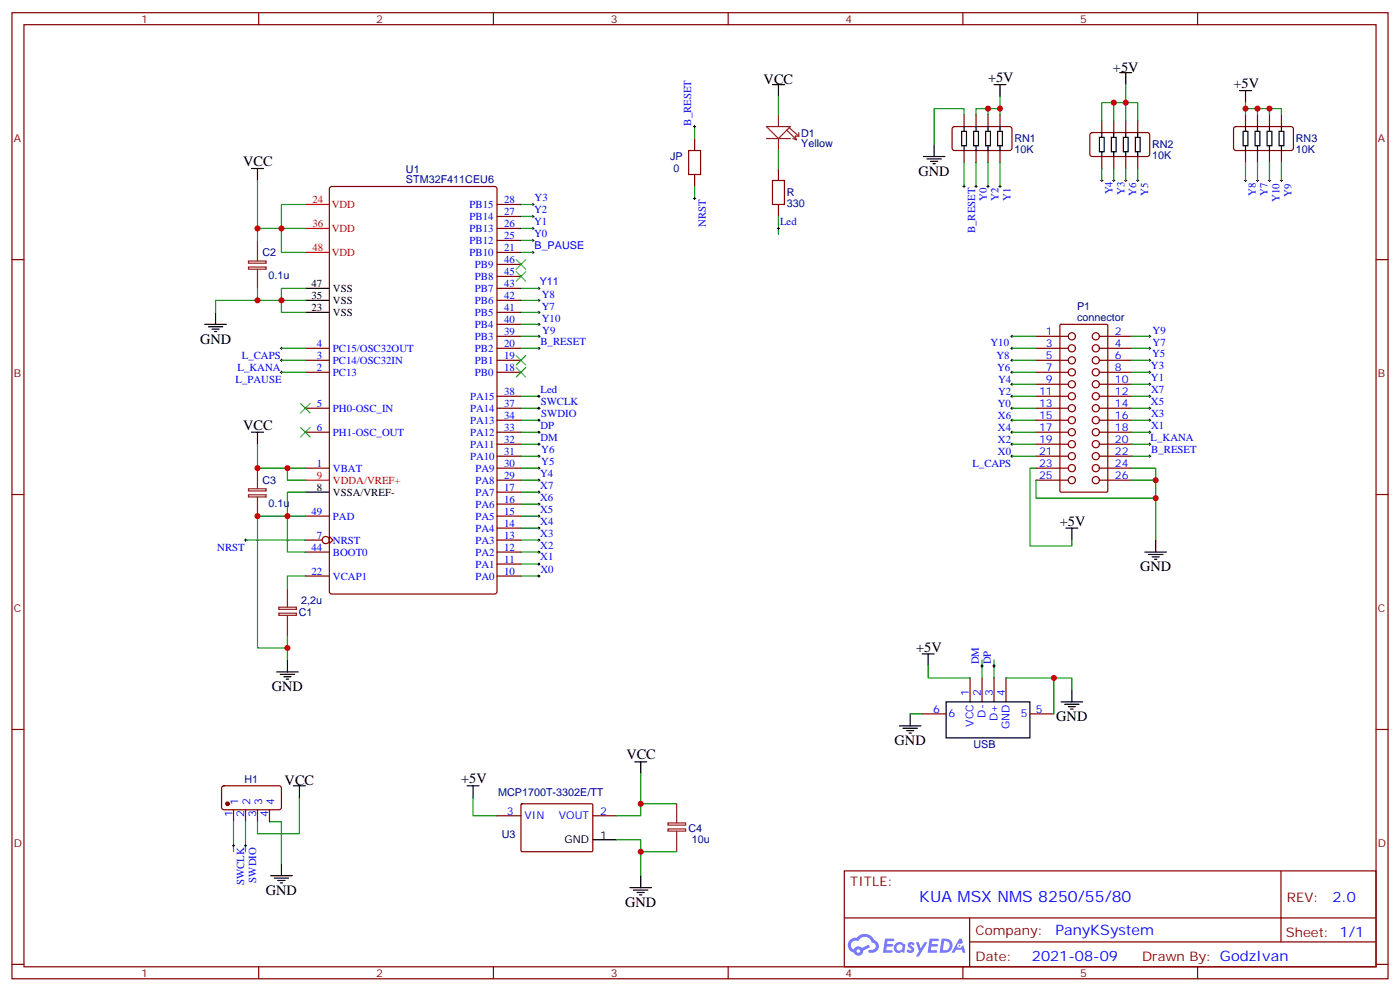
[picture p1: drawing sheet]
<svg xmlns="http://www.w3.org/2000/svg" width="412mm" height="292mm" viewBox="0 0 412 292" stroke-linecap="round" stroke-linejoin="round" font-family="sans-serif">
<g fill="none" stroke="#870000" stroke-width=".35">
<path d="M3.5 3.7h405.4v284.4h-405.4zM7.1 7.3h398.2v277.3h-398.2zM76.2 3.7v3.6M145.3 3.7v3.6M214.5 3.7v3.6M283.6 3.7v3.6M352.8 3.7v3.6M3.5 76.4h3.6M405.3 76.4h3.6M3.5 145.6h3.6M405.3 145.6h3.6M3.5 214.7h3.6"/>
<path d="M405.3 214.7h3.6M248.7 256.3h156.6v28.3h-156.6zM377.3 256.4v20.8M248.7 270.2h156.5M285.6 277.2h119.6M285.6 270.2v14.1M3.5 283.8h3.6M76.2 284.6v3.5M145.3 284.6v3.5M214.5 284.6v3.5M283.6 284.6v3.5M352.8 284.6v3.5"/>
<path d="M405.3 283.8h3.6"/>
</g>
<g fill="#5487ff">
<path d="M267.7 277.5a1.22 1.22 0 0 1 1.7 .3l-.4 .5a.47 .47 0 0 0-.3-.4 .47 .47 0 0 0-.5 .2l.1 .3a1.14 1.14 0 0 1 .8 1.7 1.14 1.14 0 0 1-1.9 0l-.2-.2 .5-.5 .7 .4a.29 .29 0 0 0 .3-.3 .29 .29 0 0 0-.2-.3 1.04 1.04 0 0 1-.6-1.7z"/>
<path d="M260.7 276.3h2.4l.3 .1-.2 .5-1.8 .1-.1 .9h1.5l.3 .3-.3 .4h-1.6l-.2 1.1h1.7l.2 .3-.2 .4h-2.6z"/>
<path d="M273.8 276.3h2.4l.3 .1-.1 .5-1.8 .1-.2 .9h1.6l.3 .3-.4 .4h-1.6l-.1 1.1h1.7l.2 .3-.2 .4h-2.6z"/>
<path d="M282.6 276.3h.7l.3 1.2-.6 .3a.69 .69 0 0 0-1 .3 .69 .69 0 0 0 .4 1 .69 .69 0 0 0 .9-.6l.5-.3 .6 2.2h-.8l-.2-.9h-1.8l-.5 .9h-.8z"/>
<path d="M269.8 277.3h.8l.6 1.9 1.1-1.9h.9l-2.6 4.2h-.8l.9-1.5z"/>
<path d="M277.4 276.3l-.6 4.1h1.3a2.11 2.11 0 0 0 2.5-2.1 2.11 2.11 0 0 0-2.5-2zM278.1 277a1.39 1.39 0 0 1 1.7 1.4 1.39 1.39 0 0 1-1.8 1.3h-.3z"/>
<path d="M263.7 277.9a1.54 1.54 0 0 0-.1 2.1 1.54 1.54 0 0 0 2.2 .2l.6 .2 .3-2.3-.2-.2-.4-.1a1.49 1.49 0 0 0-2.4 .1zM264 278.9a.94 .94 0 0 1 1.8 0 .94 .94 0 0 1-1.8 0z"/>
<path d="M250.4 276.6a2.18 2.18 0 0 0 1.1 3.8 1.44 1.44 0 0 0 1.6 .9 1.44 1.44 0 0 0 1.2-1.5l2-1-.5-.7-1.9 .9a1.47 1.47 0 0 0-2.4 .5 1.39 1.39 0 0 1-.7-2 1.39 1.39 0 0 1 2-.5 2.12 2.12 0 0 1 2.2-1.3 2.12 2.12 0 0 1 1.9 1.7 1.14 1.14 0 0 1 1.1 1.4 1.14 1.14 0 0 1-1.7 .8 .43 .43 0 0 0-.5 .3 .43 .43 0 0 0 .4 .5 1.98 1.98 0 0 0 2.5-1.2 1.98 1.98 0 0 0-1.2-2.5 3.1 3.1 0 0 0-5.3-.7l-.9 .1zM252.3 279.9a.55 .55 0 0 1 1.1 0 .55 .55 0 0 1-1.1 0z"/>
<circle cx="282.6" cy="278.4" r=".26"/>
</g>
<path d="M137.6 231.3h3.5M139.3 231.3v3.5M187 224.2h3.5M188.7 224.2v3.6M188.7 257.7v3.6M185.6 261.3h6.3M186.6 262h4.3M187.7 262.7h2.1M188.4 263.4h.7" fill="none" stroke="#000" stroke-width=".35"/>
<path d="M139.3 234.8v5.3h7.1" fill="none" stroke="#008700" stroke-width=".35"/>
<path d="M312.3 95.6l.3-.1h13.4l.3 .1v48.9l-.3 .4h-13.4l-.4-.4z" fill="none" stroke="#870000" stroke-width=".35"/>
<g fill="#fff" stroke="#870000" stroke-width=".35">
<circle cx="315.7" cy="102.5" r="1.06"/>
<circle cx="322.8" cy="106" r="1.06"/>
<circle cx="315.7" cy="106" r="1.06"/>
<circle cx="322.8" cy="102.5" r="1.06"/>
<circle cx="315.7" cy="99" r="1.06"/>
<circle cx="322.8" cy="99" r="1.06"/>
<circle cx="315.7" cy="109.6" r="1.06"/>
<circle cx="322.8" cy="113.1" r="1.06"/>
<circle cx="315.7" cy="113.1" r="1.06"/>
<circle cx="322.8" cy="109.6" r="1.06"/>
<circle cx="315.7" cy="116.6" r="1.06"/>
<circle cx="322.8" cy="120.2" r="1.06"/>
<circle cx="315.7" cy="120.2" r="1.06"/>
<circle cx="322.8" cy="116.6" r="1.06"/>
<circle cx="322.8" cy="123.7" r="1.06"/>
<circle cx="315.7" cy="123.7" r="1.06"/>
<circle cx="322.8" cy="127.2" r="1.06"/>
<circle cx="315.7" cy="127.2" r="1.06"/>
<circle cx="322.8" cy="130.7" r="1.06"/>
<circle cx="315.7" cy="130.7" r="1.06"/>
<circle cx="322.8" cy="134.3" r="1.06"/>
<circle cx="315.7" cy="134.3" r="1.06"/>
<circle cx="322.8" cy="137.8" r="1.06"/>
<circle cx="315.7" cy="137.8" r="1.06"/>
<circle cx="322.8" cy="141.3" r="1.06"/>
<circle cx="315.7" cy="141.3" r="1.06"/>
</g>
<g fill="none" stroke="#870000" stroke-width=".35">
<path d="M280.7 37.5l.5-.2h16.5l.4 .7-.1 5.9-.6 .4-16.5-.1-.4-.6v-5.6zM284 33.7v3.6M287.5 33.7v3.6M291 33.7v3.6M294.6 33.7v3.6M321.3 39.2l.4-.2 16.5 .1 .5 .6-.1 5.9-.6 .5-16.5-.1-.5-.6v-5.7zM324.6 35.5v3.5M328.1 35.5v3.5M331.6 35.5v3.5M335.1 35.5v3.5M363.6 37.5l.5-.2h16.5l.4 .7-.1 5.9-.6 .4-16.5-.1-.4-.6v-5.6zM366.9 33.7v3.6"/>
<path d="M370.4 33.7v3.6M373.9 33.7v3.6M377.5 33.7v3.6M97.2 55.1l.5-.2h48l.6 .4 .1 118.8-.5 .7h-48.2l-.6-.4-.1-118.8zM204.6 40.8v3.5M204.6 51.4v3.5M229.3 49.6v3.5M284 44.3v3.5M287.5 44.3v3.5M291 44.3v3.5M294.6 44.3v3.5M324.6 46.1v3.5"/>
<path d="M328.1 46.1v3.5M331.6 46.1v3.5M335.1 46.1v3.5M366.9 44.3v3.5M370.4 44.3v3.5M373.9 44.3v3.5M377.5 44.3v3.5M146.4 77.8h7.1M146.4 74.3h7.1M146.4 70.8h7.1M146.4 67.2h7.1M146.4 63.7h7.1"/>
<path d="M146.4 60.2h7.1M229.3 60.2v3.5M146.4 99h7.1M146.4 95.5h7.1M146.4 91.9h7.1M146.4 88.4h7.1M146.4 84.9h7.1M146.4 81.4h7.1M305.2 99h9.5M323.8 99h9.6M90 102.5h7M90 106h7"/>
<path d="M90 109.6h7M146.4 102.5h7.1M146.4 106h7.1M146.4 109.6h7.1M146.4 116.6h7.1M305.2 102.5h9.5M305.2 106h9.5M305.2 109.6h9.5M305.2 113.1h9.5M305.2 116.6h9.5M323.8 102.5h9.6M323.8 106h9.6"/>
<path d="M323.8 109.6h9.6M323.8 113.1h9.6M323.8 116.6h9.6M90 120.2h7M90 127.2h7M90 137.8h7M146.4 120.2h7.1M146.4 123.7h7.1M146.4 127.2h7.1M146.4 130.7h7.1M146.4 134.3h7.1M146.4 137.8h7.1"/>
<path d="M305.2 120.2h9.5M305.2 123.7h9.5M305.2 127.2h9.5M305.2 130.7h9.5M305.2 134.3h9.5M305.2 137.8h9.5M323.8 120.2h9.6M323.8 123.7h9.6M323.8 127.2h9.6M323.8 130.7h9.6M323.8 134.3h9.6M323.8 137.8h9.6"/>
<path d="M90 159h4.9M90 151.9h7M97 157.9l1.1 1.1-1.1 1M146.4 141.3h7.1M146.4 159h7.1M146.4 155.4h7.1M146.4 151.9h7.1M146.4 148.4h7.1M146.4 144.9h7.1M305.2 141.3h9.5M323.8 141.3h9.6M90 169.5h7"/>
<path d="M90 162.5h7M146.4 169.5h7.1M146.4 166h7.1M146.4 162.5h7.1M285.8 199.5v7.1M289.3 199.5v7.1M292.8 199.5v7.1M296.3 199.5v7.1M271.6 210.1h7.1M303.4 210.1h7M65.5 231.5l.5-.2h16.5l.4 .7-.1 5.9-.6 .4h-16.5l-.4-.7v-5.6zM68.8 238.3v3.6"/>
<path d="M72.3 238.3v3.6M75.8 238.3v3.6M79.4 238.3v3.6M153.5 236.7l.3-.1h20.7l.1 .3v13.6l-.3 .2-20.7-.1-.1-.3zM146.4 240.1h7.1M174.6 240.1h7.1"/>
<circle cx="96" cy="159" r="1.06"/>
</g>
<g fill="none" stroke="#000" stroke-width=".35">
<path d="M227.5 24.9h3.6M229.3 24.9v3.5M283.3 38.7h1.4v4.2h-1.4zM284 37.3v1.4M286.8 38.7h1.4v4.2h-1.4zM287.5 37.3v1.4M290.3 38.7h1.4v4.2h-1.4zM291 37.3v1.4M292.8 24.9h3.5M293.9 38.7h1.4v4.2h-1.4zM294.6 24.9v3.5M294.6 37.3v1.4"/>
<path d="M324.6 39v1.4M328.1 39v1.4M329.8 21.4h3.6M331.6 21.4v3.5M331.6 39v1.4M335.1 39v1.4M365.1 26.7h3.6M366.2 38.7h1.4v4.2h-1.4zM366.9 26.7v3.5M366.9 37.3v1.4M369.7 38.7h1.4v4.2h-1.4zM370.4 37.3v1.4"/>
<path d="M373.2 38.7h1.4v4.2h-1.4zM373.9 37.3v1.4M376.8 38.7h1.4v4.2h-1.4zM377.5 37.3v1.4M74.1 49.6h3.5M75.8 49.6v3.5M272 46.1h6.3M273 46.8h4.3M274.1 47.5h2.1M274.8 48.2h.7M275.2 42.5v3.6M284 42.9v1.4"/>
<path d="M287.5 42.9v1.4M291 42.9v1.4M294.6 42.9v1.4M323.8 40.4h1.5v4.3h-1.5zM324.6 44.7v1.4M327.4 40.4h1.4v4.3h-1.4zM328.1 44.7v1.4M330.9 40.4h1.4v4.3h-1.4zM331.6 44.7v1.4M334.4 40.4h1.4v4.3h-1.4zM335.1 44.7v1.4M366.9 42.9v1.4"/>
<path d="M370.4 42.9v1.4M373.9 42.9v1.4M377.5 42.9v1.4M60.3 95.5h6.4M61.4 96.2h4.2M62.4 96.9h2.2M63.1 97.6h.8M63.5 91.9v3.6M90 84.9h7M90 88.4h7M90 91.9h7M74.1 127.2h3.5"/>
<path d="M75.8 127.2v3.5M90 144.9h7M314 155.4h3.5M315.7 155.4v3.6M340.4 159v3.5M337.3 162.5h6.3M338.3 163.2h4.2M339.4 163.9h2.1M340.1 164.6h.7M81.5 197.8h6.3M82.5 198.5h4.3M83.6 199.2h2.1"/>
<path d="M84.3 199.9h.7M84.7 194.2v3.6M271.6 192.5h3.6M273.4 192.5v3.5M264.9 213.6h6.4M266 214.3h4.2M267.1 215.1h2.1M267.8 215.8h.7M268.1 210.1v3.5M278.7 206.6h24.7v10.6h-24.7zM312.6 206.6h6.3M313.6 207.3h4.3"/>
<path d="M314.7 208h2.1M315.4 208.7h.7M315.7 203.1v3.5M86.4 231.3h3.6M88.2 231.3v3.5M79.7 257.7h6.4M80.8 258.4h4.2M81.8 259.2h2.2M82.5 259.9h.8M82.9 254.2v3.5M174.6 247.2h7.1"/>
</g>
<g fill="none" stroke="#008700" stroke-width=".35">
<path d="M204.6 37.3v3.5M229.3 28.4v5.3M284 33.7v-1.7h-8.8v10.5M291 32h-3.5v1.7M294.6 32h-3.6v1.7M294.6 28.4v5.3M324.6 35.5v-5.3h10.5v5.3M328.1 30.2v5.3M331.6 24.9v10.6M366.9 33.7v-1.7h10.6v1.7M366.9 30.2v1.8M370.4 32v1.7"/>
<path d="M373.9 32v1.7M75.8 53.1v14.1h14.2M204.6 54.9v3.5M229.3 44.3v5.3M284 47.8v7.1M287.5 47.8v7.1M291 47.8v7.1M294.6 47.8v7.1M324.6 49.6v3.5M328.1 49.6v3.5M331.6 49.6v3.5M335.1 49.6v3.5"/>
<path d="M366.9 47.8v5.3M370.4 47.8v5.3M373.9 47.8v5.3M377.5 47.8v5.3M75.8 67.2v3.6M90 60.2h-7.1v14.1h7.1M153.5 67.2h3.5M153.5 63.7h3.5M153.5 70.8h3.5M153.5 60.2h3.5M153.5 74.3h3.5M229.3 63.7v5.3"/>
<path d="M75.8 84.9v3.5M90 84.9h-7.1v7h7.1M90 88.4h-26.5v3.5M153.5 88.4h5.2M153.5 84.9h5.2M153.5 91.9h5.2M153.5 99h5.2M153.5 95.5h5.2M298.1 99h7.1M333.4 99h5.3M82.9 102.5h7.1M82.9 106h7.1"/>
<path d="M82.9 109.6h7.1M153.5 116.6h5.2M153.5 102.5h5.2M298.1 116.6h7.1M298.1 102.5h7.1M298.1 106h7.1M298.1 109.6h7.1M298.1 113.1h7.1M333.4 116.6h5.3M333.4 102.5h5.3M333.4 106h5.3M333.4 109.6h5.3"/>
<path d="M333.4 113.1h5.3M75.8 130.7v7.1h8.9M90 137.8h-5.3v3.5h5.3M153.5 123.7h5.2M153.5 120.2h5.2M153.5 127.2h5.2M153.5 130.7h5.2M153.5 134.3h5.2M153.5 137.8h5.2M298.1 123.7h7.1M298.1 120.2h7.1M298.1 127.2h7.1"/>
<path d="M298.1 130.7h7.1M298.1 134.3h7.1M305.2 137.8h-1.8v22.9h12.3v-1.7M333.4 137.8h7v3.5M333.4 123.7h5.3M333.4 120.2h5.3M333.4 127.2h5.3M333.4 130.7h5.3M333.4 134.3h5.3M72.3 159h17.7M90 151.9h-14.2v38.8h8.9M90 144.9h-5.3v17.6h5.3"/>
<path d="M153.5 159h5.2M153.5 155.4h5.2M153.5 151.9h5.2M153.5 148.4h5.2M153.5 144.9h5.2M153.5 141.3h5.2M305.2 141.3v5.3h35.2v12.4M333.4 141.3h7v5.3M90 169.5h-5.3v3.6M153.5 169.5h5.2M153.5 166h5.2M153.5 162.5h5.2"/>
<path d="M84.7 187.2v7M273.4 196v3.5h12.4M289.3 194.2v5.3M292.8 194.2v5.3M296.3 199.5h19.4v3.6M310.4 199.5v10.6M268.1 210.1h3.5M88.2 234.8v10.6h-12.4v-3.5M188.7 227.8v12.3h-7M188.7 236.6h10.6M68.8 241.9v8.8M72.3 241.9v8.8"/>
<path d="M79.4 241.9h3.5v12.3M181.7 247.2h7v10.5M188.7 250.7h10.6"/>
</g>
<g fill="none" stroke="#8c2424" stroke-width=".35">
<path d="M225.8 37.3h7l-3.5 3.5zM229.3 33.7v3.6M231.8 38.3l2.8 2.8M232.5 37.6l2.8 2.5M235.3 39v1.1M225.8 40.8h7M229.3 40.8v3.5M233.5 40.8l1.1 .3M235.3 40.1h-1.1l.4 1M73.2 76.8h5.2v.7h-5.2zM73.2 78.6h5.2v.6h-5.2zM75.8 70.8v6"/>
<path d="M75.8 79.2v5.7M75.8 137.8v6M73.2 143.9h5.2v.6h-5.2zM73.2 145.6h5.2v.7h-5.2zM75.8 146.3v5.6M82.1 178.7h5.2v.7h-5.2zM84.7 173.1v5.6M82.1 180.5h5.2v.6h-5.2zM84.7 181.2v6M199.3 236.6v5.6M196.8 244h5.2v.6h-5.2zM196.8 242.2h5.2v.7h-5.2z"/>
<path d="M199.3 244.7v6"/>
</g>
<path d="M90 60.2h7M90 67.2h7M90 74.3h7M90 141.3h7" fill="none" stroke="#f00" stroke-width=".35"/>
<path d="M202.8 44.3h3.6v7.1h-3.6zM227.5 53.1h3.6v7.1h-3.6z" fill="none" stroke="#a10000" stroke-width=".35"/>
<circle cx="67" cy="236.6" r=".53" fill="#870000" stroke="#870000" stroke-width=".35"/>
<g fill="none" stroke="#000" stroke-width=".29">
<path d="M204.3 37.3h.7M204.6 36.9v.7M157 59.8v.7M204.3 58.4h.7M204.6 58.1v.7M283.6 54.9h.7M284 54.5v.7M287.2 54.9h.7M287.5 54.5v.7M290.7 54.9h.7M291 54.5v.7M294.2 54.9h.7"/>
<path d="M294.6 54.5v.7M324.2 53.1h.7M324.6 52.8v.7M327.7 53.1h.7M328.1 52.8v.7M331.3 53.1h.7M331.6 52.8v.7M334.8 53.1h.7M335.1 52.8v.7M366.5 53.1h.7M366.9 52.8v.7M370.1 53.1h.7"/>
<path d="M370.4 52.8v.7M373.6 53.1h.7M373.9 52.8v.7M377.1 53.1h.7M377.5 52.8v.7M156.6 67.2h.7M156.6 74.3h.7M156.6 70.8h.7M156.6 63.7h.7M156.6 60.2h.7M157 63.4v.7M157 66.9v.7"/>
<path d="M157 70.4v.7M157 73.9v.7M229 67.2h.7M229.3 66.9v.7M158.4 84.9h.7M158.4 88.4h.7M158.4 91.9h.7M158.4 99h.7M158.4 95.5h.7M158.7 84.5v.7M158.7 88.1v.7M158.7 91.6v.7"/>
<path d="M158.7 95.1v.7M158.7 98.6v.7M297.7 99h.7M298.1 98.6v.7M338.3 99h.7M338.7 98.6v.7M82.5 102.5h.8M82.5 106h.8M82.5 109.6h.8M82.9 102.2v.7M82.9 105.7v.7M82.9 109.2v.7"/>
<path d="M158.4 116.6h.7M158.4 102.5h.7M158.7 102.2v.7M158.7 116.3v.7M158.7 119.8v.7M297.7 116.6h.7M297.7 102.5h.7M297.7 106h.7M297.7 109.6h.7M297.7 113.1h.7M298.1 102.2v.7M298.1 105.7v.7"/>
<path d="M298.1 109.2v.7M298.1 112.7v.8M298.1 116.3v.7M298.1 119.8v.7M338.3 116.6h.7M338.3 102.5h.7M338.3 106h.7M338.3 109.6h.7M338.3 113.1h.7M338.7 102.2v.7M338.7 105.7v.7M338.7 109.2v.7"/>
<path d="M338.7 112.7v.8M338.7 116.3v.7M338.7 119.8v.7M158.4 123.7h.7M158.4 120.2h.7M158.4 127.2h.7M158.4 130.7h.7M158.4 134.3h.7M158.4 137.8h.7M158.7 123.3v.7M158.7 126.9v.7M158.7 130.4v.7"/>
<path d="M158.7 133.9v.7M158.7 137.4v.7M297.7 123.7h.7M297.7 120.2h.7M297.7 127.2h.7M297.7 130.7h.7M297.7 134.3h.7M298.1 123.3v.7M298.1 126.9v.7M298.1 130.4v.7M298.1 133.9v.7M338.3 123.7h.7"/>
<path d="M338.3 120.2h.7M338.3 127.2h.7M338.3 130.7h.7M338.3 134.3h.7M338.7 123.3v.7M338.7 126.9v.7M338.7 130.4v.7M338.7 133.9v.7M72 159h.7M72.3 158.6v.7M158.4 159h.7M158.4 155.4h.7"/>
<path d="M158.4 151.9h.7M158.4 148.4h.7M158.4 144.9h.7M158.4 141.3h.7M158.7 141v.7M158.7 144.5v.7M158.7 148v.7M158.7 151.6v.7M158.7 155.1v.7M158.7 158.6v.7M158.4 169.5h.7M158.4 166h.7"/>
<path d="M158.4 162.5h.7M158.7 162.1v.7M158.7 165.7v.7M158.7 169.2v.7M288.9 196h.7M289.3 195.7v.7M292.5 196h.7M292.8 195.7v.7M68.4 248.9h.7M68.8 248.6v.7M72 248.9h.7M72.3 248.6v.7"/>
</g>
<path d="M152 76.4l2.9 2.8M152 79.9l2.9 2.9M154.9 76.4l-2.9 2.8M154.9 79.9l-2.9 2.9M88.5 118.7l2.9 2.9M91.4 118.7l-2.9 2.9M152 104.6l2.9 2.9M152 108.2l2.9 2.8M154.9 104.6l-2.9 2.9M154.9 108.2l-2.9 2.8M88.5 125.8l2.9 2.8M91.4 125.8l-2.9 2.8" fill="none" stroke="#3c3" stroke-width=".35"/>
<g fill="#c00">
<circle cx="82.9" cy="88.4" r=".88"/>
<circle cx="82.9" cy="67.2" r=".88"/>
<circle cx="84.7" cy="151.9" r=".88"/>
<circle cx="84.7" cy="137.8" r=".88"/>
<circle cx="188.7" cy="236.6" r=".88"/>
<circle cx="188.7" cy="250.7" r=".88"/>
<circle cx="75.8" cy="151.9" r=".88"/>
<circle cx="75.8" cy="137.8" r=".88"/>
<circle cx="340.4" cy="146.6" r=".88"/>
<circle cx="340.4" cy="141.3" r=".88"/>
<circle cx="75.8" cy="67.2" r=".88"/>
<circle cx="75.8" cy="88.4" r=".88"/>
<circle cx="373.9" cy="32" r=".88"/>
<circle cx="370.4" cy="32" r=".88"/>
<circle cx="366.9" cy="32" r=".88"/>
<circle cx="310.4" cy="199.5" r=".88"/>
<circle cx="291" cy="32" r=".88"/>
<circle cx="84.7" cy="190.7" r=".88"/>
<circle cx="294.6" cy="32" r=".88"/>
<circle cx="331.6" cy="30.2" r=".88"/>
<circle cx="328.1" cy="30.2" r=".88"/>
</g>
<text font-size="4.6" fill="#00f" x="270.8" y="265.4">KUA MSX NMS 8250/55/80</text>
<g font-size="4.2">
<text x="327.8" y="21.1">+5V</text>
<text x="225" y="24.6">VCC</text>
<text x="291" y="24.2">+5V</text>
<text x="363.4" y="26">+5V</text>
<text x="71.6" y="48.9">VCC</text>
<text x="270.6" y="51.7">GND</text>
<text x="58.9" y="101.1">GND</text>
<text x="71.6" y="126.5">VCC</text>
<text x="312.2" y="154.7">+5V</text>
<text x="335.8" y="168.1">GND</text>
<text x="269.9" y="191.8">+5V</text>
<text x="80.1" y="203.4">GND</text>
<text x="311.1" y="212.2">GND</text>
<text x="263.5" y="219.3">GND</text>
<text x="184.5" y="223.5">VCC</text>
<text x="83.8" y="230.9">VCC</text>
<text x="135.8" y="230.6">+5V</text>
<text x="78.3" y="263.4">GND</text>
<text x="184.1" y="266.9">GND</text>
</g>
<g font-size="4.2" fill="#00f">
<text x="392.5" y="265.6">2.0</text>
<text x="310.9" y="275.2">PanyKSystem</text>
<text x="304" y="283">2021-08-09</text>
</g>
<g font-size="3.9" fill="#800">
<text x="250.5" y="260.9">TITLE:</text>
<text x="379.1" y="265.6">REV:</text>
<text x="287.4" y="275.1">Company:</text>
<text x="378.7" y="275.7">Sheet: 1/1</text>
<text x="287.4" y="282.8">Date:</text>
<text x="336.4" y="282.9">Drawn By: GodzIvan</text>
</g>
<g font-size="3.2" fill="#800">
<text x="41.6" y="6.7">1</text>
<text x="110.8" y="6.7">2</text>
<text x="179.9" y="6.7">3</text>
<text x="249.1" y="6.7">4</text>
<text x="318.2" y="6.7">5</text>
<text x="4.1" y="41.8">A</text>
<text x="405.9" y="41.8">A</text>
<text x="4.1" y="111">B</text>
<text x="405.9" y="111">B</text>
<text x="4.1" y="180.1">C</text>
<text x="405.9" y="180.1">C</text>
<text x="4.1" y="249.3">D</text>
<text x="405.9" y="249.3">D</text>
<text x="41.6" y="287.5">1</text>
<text x="110.8" y="287.5">2</text>
<text x="179.9" y="287.5">3</text>
<text x="249.1" y="287.5">4</text>
<text x="318.2" y="287.5">5</text>
</g>
<g font-size="3.2" fill="#00f">
<text x="203.6" y="37" transform="rotate(-90 203.6 37)">B_RESET</text>
<text x="148.5" y="59.8">28</text>
<text x="157.5" y="59.3">Y3</text>
<text x="290.7" y="59.1" transform="rotate(-90 290.7 59.1)">Y0</text>
<text x="294.2" y="59.1" transform="rotate(-90 294.2 59.1)">Y2</text>
<text x="297.7" y="59.1" transform="rotate(-90 297.7 59.1)">Y1</text>
<text x="327.7" y="57.2" transform="rotate(-90 327.7 57.2)">Y4</text>
<text x="331.2" y="57.4" transform="rotate(-90 331.2 57.4)">Y3</text>
<text x="334.7" y="57.7" transform="rotate(-90 334.7 57.7)">Y6</text>
<text x="338.2" y="57.7" transform="rotate(-90 338.2 57.7)">Y5</text>
<text x="369.9" y="57.7" transform="rotate(-90 369.9 57.7)">Y8</text>
<text x="373.4" y="57.7" transform="rotate(-90 373.4 57.7)">Y7</text>
<text x="376.9" y="59.4" transform="rotate(-90 376.9 59.4)">Y10</text>
<text x="380.5" y="57.8" transform="rotate(-90 380.5 57.8)">Y9</text>
<text x="138.3" y="64.8">PB14</text>
<text x="138.3" y="61.2">PB15</text>
<text x="148.5" y="63.4">27</text>
<text x="157.4" y="62.8">Y2</text>
<text x="138.3" y="71.8">PB12</text>
<text x="138.3" y="68.3">PB13</text>
<text x="148.5" y="70.4">25</text>
<text x="148.5" y="66.9">26</text>
<text x="157.3" y="69.8">Y0</text>
<text x="157.4" y="66.3">Y1</text>
<text x="207.9" y="66.8" transform="rotate(-90 207.9 66.8)">NRST</text>
<text x="229.8" y="66.3">Led</text>
<text x="287.2" y="68.6" transform="rotate(-90 287.2 68.6)">B_RESET</text>
<text x="138.3" y="75.4">PB10</text>
<text x="148.5" y="77.5">46</text>
<text x="148.5" y="73.9">21</text>
<text x="157.4" y="73.3">B_PAUSE</text>
<text x="139.9" y="82.4">PB8</text>
<text x="139.9" y="78.9">PB9</text>
<text x="148.5" y="81">45</text>
<text x="159" y="83.8">Y11</text>
<text x="139.9" y="89.5">PB6</text>
<text x="139.9" y="85.9">PB7</text>
<text x="148.5" y="88.1">42</text>
<text x="148.5" y="84.5">43</text>
<text x="159.6" y="87.6">Y8</text>
<text x="139.9" y="93">PB5</text>
<text x="148.5" y="95.1">40</text>
<text x="148.5" y="91.6">41</text>
<text x="159.6" y="91.2">Y7</text>
<text x="159.6" y="94.7">Y10</text>
<text x="139.9" y="100">PB3</text>
<text x="139.9" y="96.5">PB4</text>
<text x="148.5" y="98.6">39</text>
<text x="159.2" y="101.5">B_RESET</text>
<text x="159.7" y="98.2">Y9</text>
<text x="291.8" y="102">Y10</text>
<text x="308.1" y="98.6">1</text>
<text x="328.4" y="98.6">2</text>
<text x="339.5" y="98.2">Y9</text>
<text x="339.5" y="101.8">Y7</text>
<text x="71.2" y="105.8">L_CAPS</text>
<text x="93.3" y="105.7">3</text>
<text x="93.3" y="102.2">4</text>
<text x="98.1" y="107.1">PC14/OSC32IN</text>
<text x="98.1" y="103.6">PC15/OSC32OUT</text>
<text x="139.9" y="107.1">PB1</text>
<text x="139.9" y="103.6">PB2</text>
<text x="148.5" y="105.7">19</text>
<text x="148.5" y="102.2">20</text>
<text x="293.5" y="105.6">Y8</text>
<text x="308.1" y="102.2">3</text>
<text x="308.1" y="105.7">5</text>
<text x="328.4" y="105.7">6</text>
<text x="328.4" y="102.2">4</text>
<text x="339.3" y="105.2">Y5</text>
<text x="69.4" y="112.8">L_PAUSE</text>
<text x="70" y="109.3">L_KANA</text>
<text x="93.3" y="109.2">2</text>
<text x="98.1" y="110.6">PC13</text>
<text x="139.9" y="110.6">PB0</text>
<text x="148.5" y="109.2">18</text>
<text x="293.7" y="109.2">Y6</text>
<text x="294" y="112.7">Y4</text>
<text x="308.1" y="109.2">7</text>
<text x="308.1" y="112.7">9</text>
<text x="328.4" y="112.7">10</text>
<text x="328.4" y="109.2">8</text>
<text x="339" y="108.7">Y3</text>
<text x="339" y="112.2">Y1</text>
<text x="93.3" y="119.8">5</text>
<text x="138.5" y="117.7">PA15</text>
<text x="148.5" y="119.8">37</text>
<text x="148.5" y="116.3">38</text>
<text x="159.2" y="115.7">Led</text>
<text x="159.3" y="119.2">SWCLK</text>
<text x="293.9" y="119.8">Y0</text>
<text x="294" y="116.3">Y2</text>
<text x="306.1" y="116.3">11</text>
<text x="306.1" y="119.8">13</text>
<text x="328.4" y="119.8">14</text>
<text x="328.4" y="116.3">12</text>
<text x="339" y="119.1">X5</text>
<text x="339.1" y="115.6">X7</text>
<text x="98.1" y="121.2">PH0-OSC_IN</text>
<text x="138.5" y="124.7">PA13</text>
<text x="138.5" y="121.2">PA14</text>
<text x="148.5" y="123.3">34</text>
<text x="159.5" y="122.8">SWDIO</text>
<text x="294" y="123.4">X6</text>
<text x="306.1" y="123.3">15</text>
<text x="328.4" y="123.3">16</text>
<text x="339.1" y="122.6">X3</text>
<text x="93.3" y="126.9">6</text>
<text x="98.1" y="128.3">PH1-OSC_OUT</text>
<text x="138.5" y="131.8">PA11</text>
<text x="138.5" y="128.3">PA12</text>
<text x="148.5" y="130.4">32</text>
<text x="148.5" y="126.9">33</text>
<text x="159.2" y="126.2">DP</text>
<text x="159.2" y="129.8">DM</text>
<text x="294" y="130.5">X2</text>
<text x="294" y="126.9">X4</text>
<text x="306.1" y="126.9">17</text>
<text x="306.1" y="130.4">19</text>
<text x="328.4" y="126.9">18</text>
<text x="328.4" y="130.4">20</text>
<text x="338.9" y="129.7">L_KANA</text>
<text x="339.1" y="126.2">X1</text>
<text x="93.3" y="137.4">1</text>
<text x="138.5" y="135.3">PA10</text>
<text x="148.5" y="137.4">30</text>
<text x="148.5" y="133.9">31</text>
<text x="159.4" y="133.4">Y6</text>
<text x="159.4" y="137">Y5</text>
<text x="286.4" y="137.5">L_CAPS</text>
<text x="294" y="134">X0</text>
<text x="306.1" y="133.9">21</text>
<text x="306.1" y="137.4">23</text>
<text x="328.4" y="133.9">22</text>
<text x="328.4" y="137.4">24</text>
<text x="339.1" y="133.3">B_RESET</text>
<text x="98.1" y="138.9">VBAT</text>
<text x="140" y="138.9">PA9</text>
<text x="140" y="142.4">PA8</text>
<text x="148.5" y="141">29</text>
<text x="159.1" y="140.4">Y4</text>
<text x="159.2" y="143.8">X7</text>
<text x="306.1" y="141">25</text>
<text x="328.4" y="141">26</text>
<text x="140" y="149.4">PA6</text>
<text x="140" y="145.9">PA7</text>
<text x="148.5" y="148">16</text>
<text x="148.5" y="144.5">17</text>
<text x="159.1" y="147.3">X6</text>
<text x="91.7" y="151.6">49</text>
<text x="98.1" y="153">PAD</text>
<text x="140" y="153">PA5</text>
<text x="148.5" y="155.1">14</text>
<text x="148.5" y="151.6">15</text>
<text x="159.1" y="150.9">X5</text>
<text x="159.2" y="154.4">X4</text>
<text x="93.3" y="158.6">7</text>
<text x="98.1" y="160">NRST</text>
<text x="140" y="160">PA3</text>
<text x="140" y="156.5">PA4</text>
<text x="148.5" y="158.6">13</text>
<text x="159.2" y="157.9">X3</text>
<text x="159.2" y="161.4">X2</text>
<text x="64" y="162.2">NRST</text>
<text x="91.7" y="162.1">44</text>
<text x="98.1" y="163.5">BOOT0</text>
<text x="140" y="167.1">PA1</text>
<text x="140" y="163.5">PA2</text>
<text x="148.5" y="165.7">11</text>
<text x="148.5" y="162.1">12</text>
<text x="159.2" y="165">X1</text>
<text x="91.7" y="169.2">22</text>
<text x="98.1" y="170.6">VCAP1</text>
<text x="140" y="170.6">PA0</text>
<text x="148.5" y="169.2">10</text>
<text x="159.2" y="168.6">X0</text>
<text x="288.3" y="195.5" transform="rotate(-90 288.3 195.5)">DM</text>
<text x="291.8" y="195.5" transform="rotate(-90 291.8 195.5)">DP</text>
<text x="274.9" y="209.8">6</text>
<text x="285.4" y="204.8" transform="rotate(-90 285.4 204.8)">1</text>
<text x="288.9" y="204.8" transform="rotate(-90 288.9 204.8)">2</text>
<text x="292.5" y="204.8" transform="rotate(-90 292.5 204.8)">3</text>
<text x="296" y="204.8" transform="rotate(-90 296 204.8)">4</text>
<text x="305.2" y="209.8">5</text>
<text x="279.4" y="211.2">6</text>
<text x="286.8" y="213.9" transform="rotate(-90 286.8 213.9)">VCC</text>
<text x="290.3" y="211.2" transform="rotate(-90 290.3 211.2)">D-</text>
<text x="293.9" y="212.3" transform="rotate(-90 293.9 212.3)">D+</text>
<text x="297.4" y="214.6" transform="rotate(-90 297.4 214.6)">GND</text>
<text x="300.7" y="211.2">5</text>
<text x="70.2" y="237" transform="rotate(-90 70.2 237)">1</text>
<text x="73.7" y="237" transform="rotate(-90 73.7 237)">2</text>
<text x="77.3" y="237" transform="rotate(-90 77.3 237)">3</text>
<text x="80.8" y="237" transform="rotate(-90 80.8 237)">4</text>
<text x="149.3" y="239.7">3</text>
<text x="176.7" y="239.7">2</text>
<text x="68.4" y="240.5" transform="rotate(-90 68.4 240.5)">1</text>
<text x="72" y="240.5" transform="rotate(-90 72 240.5)">2</text>
<text x="75.5" y="240.5" transform="rotate(-90 75.5 240.5)">3</text>
<text x="79" y="240.5" transform="rotate(-90 79 240.5)">4</text>
<text x="154.5" y="241.2">VIN</text>
<text x="164.6" y="241.2">VOUT</text>
<text x="72" y="260.5" transform="rotate(-90 72 260.5)">SWCLK</text>
<text x="75.5" y="259.8" transform="rotate(-90 75.5 259.8)">SWDIO</text>
</g>
<g font-size="3.2" fill="#000080">
<text x="236" y="40.2">D1</text>
<text x="298.8" y="41.9">RN1</text>
<text x="381.7" y="41.9">RN3</text>
<text x="197.4" y="47.2">JP</text>
<text x="236" y="43.3">Yellow</text>
<text x="298.8" y="45.1">10K</text>
<text x="339.4" y="46.9">10K</text>
<text x="339.4" y="43.7">RN2</text>
<text x="381.7" y="45.1">10K</text>
<text x="119.6" y="53.8">STM32F411CEU6</text>
<text x="119.6" y="50.9">U1</text>
<text x="198.4" y="50.7">0</text>
<text x="231.8" y="57.8">R</text>
<text x="231.8" y="60.9">330</text>
<text x="77.3" y="75.4">C2</text>
<text x="79.1" y="82.2">0.1u</text>
<text x="317.3" y="94.4">connector</text>
<text x="317.3" y="91.3">P1</text>
<text x="77.3" y="142.5">C3</text>
<text x="79.1" y="149.2">0.1u</text>
<text x="88.8" y="177.8">2,2u</text>
<text x="88" y="181.3">C1</text>
<text x="286.7" y="220.1">USB</text>
<text x="72" y="230.6">H1</text>
<text x="146.7" y="234.2">MCP1700T-3302E/TT</text>
<text x="202.8" y="244.8">C4</text>
<text x="147.8" y="246.5">U3</text>
<text x="203.8" y="248">10u</text>
</g>
<g font-size="3.2" fill="#f00">
<text x="92.1" y="59.8">24</text>
<text x="97.7" y="61.2">VDD</text>
<text x="92.1" y="66.9">36</text>
<text x="97.7" y="68.3">VDD</text>
<text x="92.1" y="73.9">48</text>
<text x="97.7" y="75.4">VDD</text>
<text x="93.3" y="141">9</text>
<text x="98.1" y="142.4">VDDA/VREF+</text>
</g>
<g font-size="3.2">
<text x="91.7" y="84.5">47</text>
<text x="91.7" y="88.1">35</text>
<text x="98.1" y="85.9">VSS</text>
<text x="98.1" y="89.5">VSS</text>
<text x="91.7" y="91.6">23</text>
<text x="98.1" y="93">VSS</text>
<text x="93.3" y="144.5">8</text>
<text x="98.1" y="145.9">VSSA/VREF-</text>
<text x="166.3" y="248.2">GND</text>
<text x="176.7" y="246.8">1</text>
</g>
</svg>
